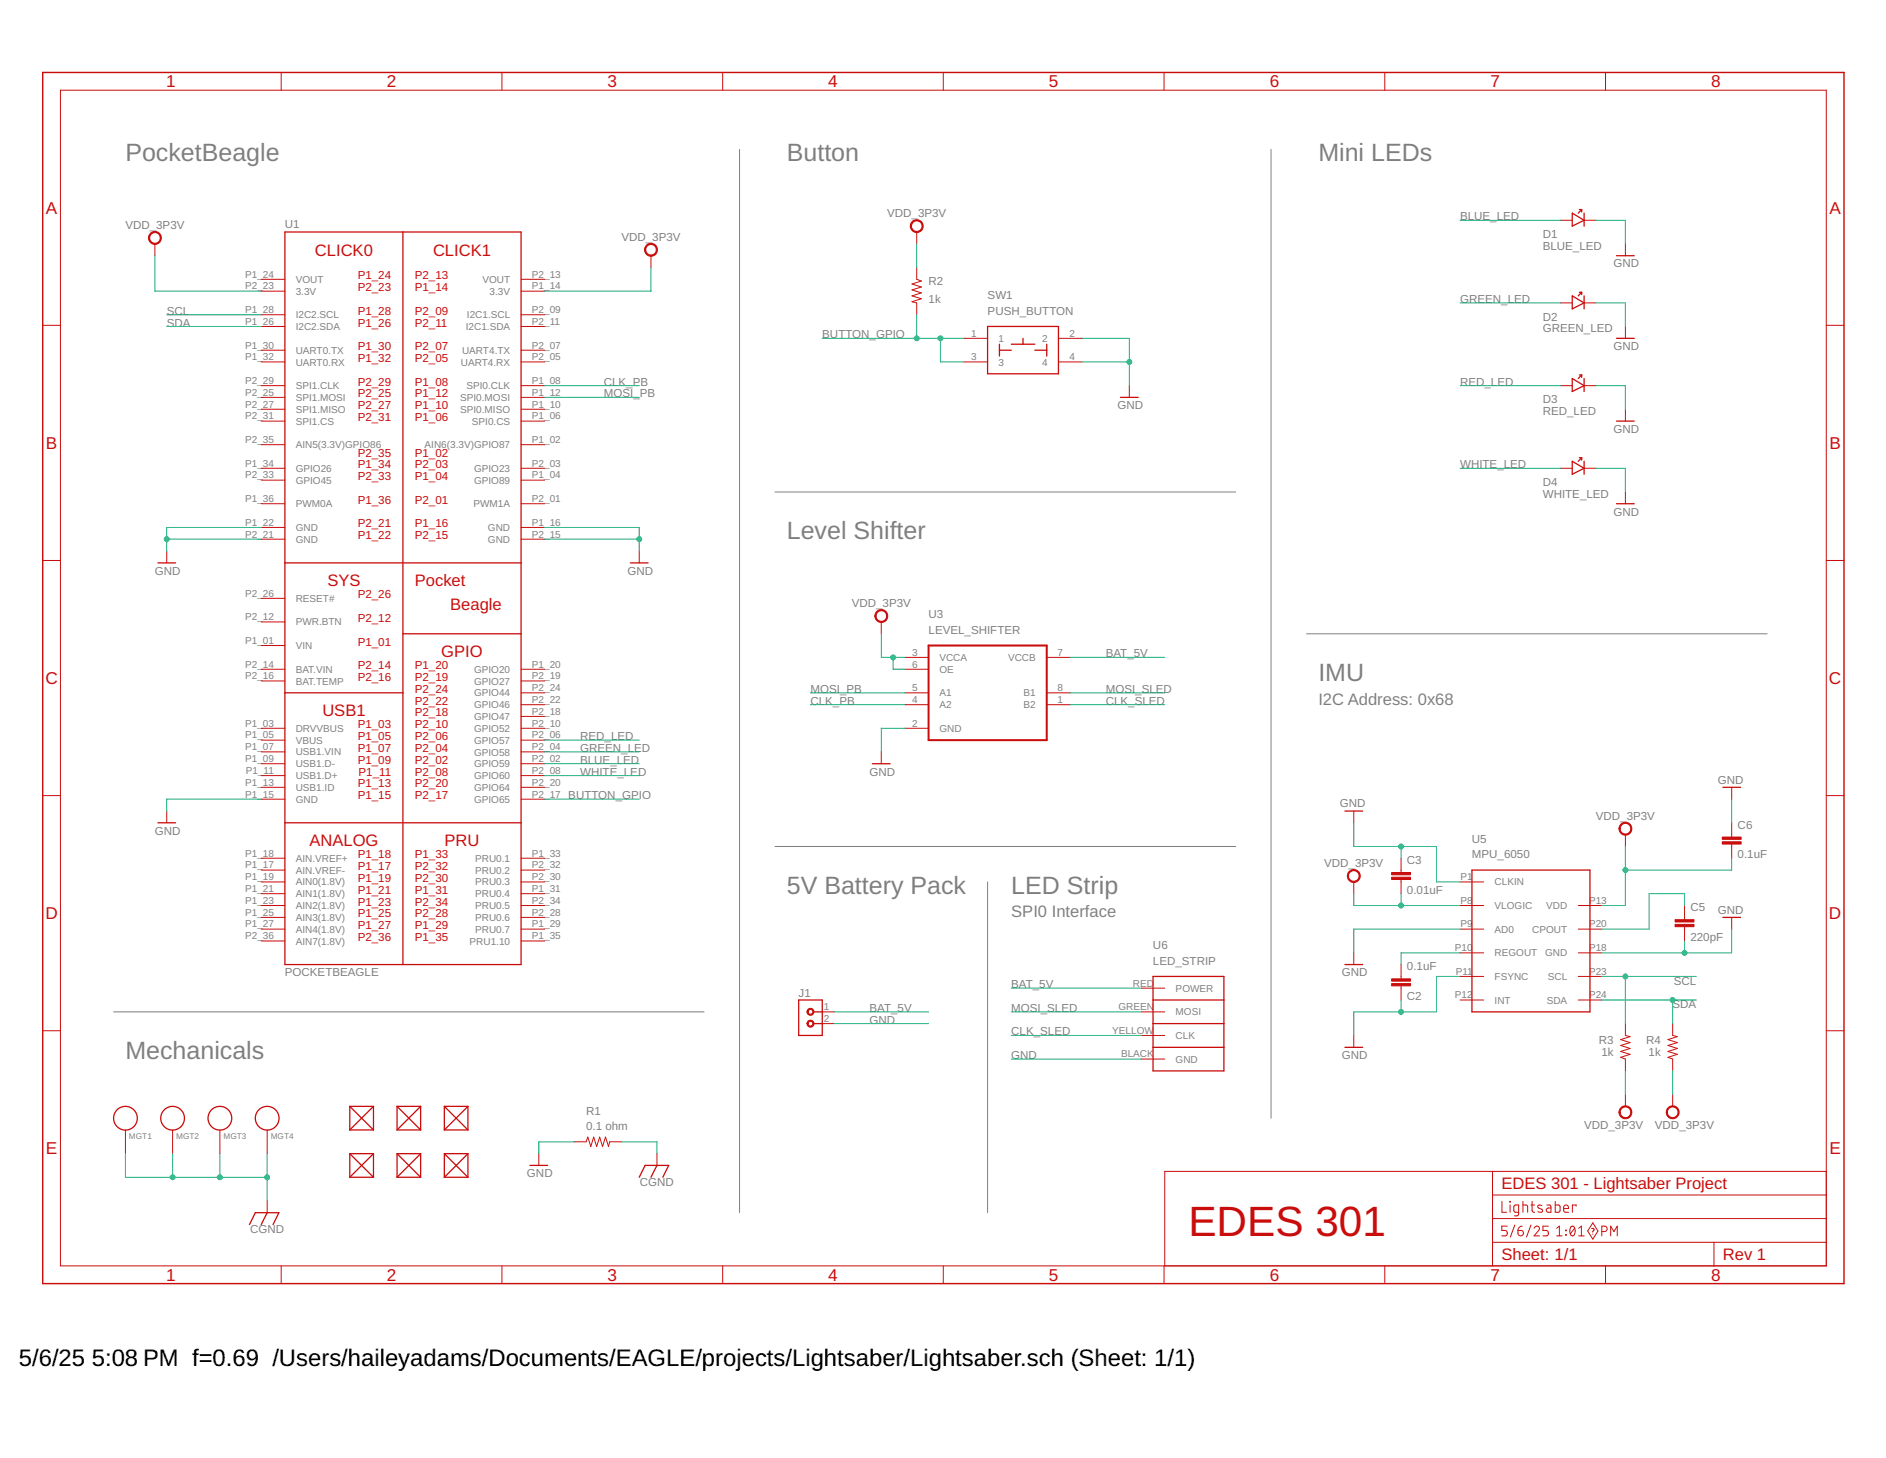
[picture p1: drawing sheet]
<svg xmlns="http://www.w3.org/2000/svg" width="279mm" height="216mm" viewBox="0 0 279 216" stroke-linecap="round" stroke-linejoin="round" font-family="sans-serif">
<path d="M109.6 22.1v157.5M188.3 22.1v143.5M114.8 72.9h68.2M193.5 93.9h68.3M114.8 125.3h68.2M146.3 130.6v49M16.8 149.8h87.5" fill="none" stroke="#808080" stroke-width=".15"/>
<g fill="none" stroke="#c90d0c" stroke-width=".15">
<path d="M9 13.4h261.6v174.1h-261.6zM41.7 10.7v2.7M74.4 10.7v2.7M107.1 10.7v2.7M139.7 10.7v2.7M172.4 10.7v2.7M205.1 10.7v2.7M237.8 10.7v2.7M22.9 36.1v1.8M96.4 37.9v1.7M135.8 39.6v1.8l.7 .2-1.4 .5 1.4 .4-1.4 .4 1.4 .5-1.4 .4 1.4 .4-1.4 .5 .7 .2v1.7M135.8 34.4v1.7"/>
<path d="M231.2 32.6h1.7M234.7 32.6h1.7M240.8 36.1v1.8M6.3 48.2h2.7M38.7 57.1h3.5M38.7 58.8h3.5M38.7 43.1h3.5M38.7 41.4h3.5M38.7 48.3h3.5M38.7 46.6h3.5M38.7 51.9h3.5M38.7 53.6h3.5"/>
<path d="M77.2 57.1h3.5M77.2 58.8h3.5M77.2 43.1h3.5M77.2 41.4h3.5M77.2 48.3h3.5M77.2 46.6h3.5M77.2 51.9h3.5M77.2 53.6h3.5M142.8 53.6h3.5M142.8 50.1h3.5M156.8 53.6h3.5M156.8 50.1h3.5"/>
<path d="M167.3 57.1v1.7M231.2 57.1h1.7M231.2 44.9h1.7M234.7 57.1h1.7M234.7 44.9h1.7M240.8 48.3v1.8M270.6 48.2h2.6M38.7 65.8h3.5M38.7 71.1h3.5M38.7 62.4h3.5M38.7 60.6h3.5M38.7 78.1h3.5"/>
<path d="M38.7 69.3h3.5M38.7 74.6h3.5M38.7 79.8h3.5M77.2 65.8h3.5M77.2 71.1h3.5M77.2 62.4h3.5M77.2 60.6h3.5M77.2 78.1h3.5M77.2 69.3h3.5M77.2 74.6h3.5M77.2 79.8h3.5M231.2 69.3h1.7"/>
<path d="M234.7 69.3h1.7M240.8 60.6v1.8M240.8 72.9v1.7M6.3 83h2.7M24.7 81.6v1.8M38.7 95.6h3.5M38.7 99.1h3.5M38.7 92.1h3.5M38.7 88.6h3.5M77.2 99.1h3.5M94.7 81.6v1.8M130.6 92.1v1.8"/>
<path d="M134.1 99.1h3.5M134.1 97.3h3.5M155.1 97.3h3.5M270.6 83h2.6M6.3 117.8h2.7M38.7 107.8h3.5M38.7 109.6h3.5M38.7 111.3h3.5M38.7 113.1h3.5M38.7 114.9h3.5M38.7 116.6h3.5M38.7 118.3h3.5"/>
<path d="M38.7 100.8h3.5M77.2 107.8h3.5M77.2 109.6h3.5M77.2 111.3h3.5M77.2 113.1h3.5M77.2 114.9h3.5M77.2 116.6h3.5M77.2 118.3h3.5M77.2 100.8h3.5M77.2 106.1h3.5M77.2 104.4h3.5M77.2 102.6h3.5"/>
<path d="M130.6 111.3v1.8M134.1 107.8h3.5M134.1 104.4h3.5M134.1 102.6h3.5M155.1 104.4h3.5M155.1 102.6h3.5M256.5 116.6v1.7M270.6 117.8h2.6M24.7 120.1v1.7M38.7 128.8h3.5M38.7 130.6h3.5M38.7 132.3h3.5"/>
<path d="M38.7 134.1h3.5M38.7 135.8h3.5M38.7 137.6h3.5M38.7 127.1h3.5M38.7 139.3h3.5M77.2 128.8h3.5M77.2 130.6h3.5M77.2 132.3h3.5M77.2 134.1h3.5M77.2 135.8h3.5M77.2 137.6h3.5M77.2 127.1h3.5"/>
<path d="M77.2 139.3h3.5M200.6 120.1v1.7M200.6 130.6v1.7M207.6 127.1v2.1M207.6 130.2v2.1M216.3 130.6h3.5M216.3 134.1h3.5M216.3 137.6h3.5M233.8 134.1h3.5M233.8 137.6h3.5M240.8 123.6v1.7M249.6 134.1v2.1"/>
<path d="M249.6 137.2v2.1M256.5 121.8v2.1M256.5 125v2.1M256.5 135.8v1.8M6.3 152.6h2.7M121.8 149.8h1.8M121.8 151.6h1.8M169.1 146.3h3.5M169.1 149.8h3.5M169.1 153.3h3.5M169.1 156.8h3.5M200.6 141.1v1.7"/>
<path d="M200.6 153.3v1.8M207.6 142.8v2.1M207.6 146v2.1M216.3 141.1h3.5M216.3 144.6h3.5M216.3 148.1h3.5M233.8 141.1h3.5M233.8 144.6h3.5M233.8 148.1h3.5M240.8 151.6v1.7l.7 .2-1.4 .4 1.4 .5-1.4 .4 1.4 .5-1.4 .4 1.4 .4-1.4 .5 .7 .2v1.8M247.8 151.6v1.7l.7 .2-1.4 .4 1.4 .5-1.4 .4 1.4 .5-1.4 .4 1.4 .4-1.4 .5 .7 .2v1.8M270.6 152.6h2.6"/>
<path d="M18.6 167.3v3.5M25.6 167.3v3.5M32.6 167.3v3.5M39.6 167.3v3.5M39.6 177.8v1.8M79.8 170.8v1.8M85.1 169.1h1.7l.3-.7 .4 1.4 .4-1.4 .5 1.4 .4-1.4 .5 1.4 .4-1.4 .4 1.4 .2-.7h1.8M97.3 170.8v1.8M221.1 173.5v14M221.1 177h49.5M222.5 177.9v1.6h.7M223.7 177.9l.1 .1z"/>
<path d="M223.7 178.4v1.1M225 179.5h-.6l-.1-.2v-.6l.1-.2 .6-.1v1.4l-.2 .2h-.5M225.6 178.4l.7 .1v1M225.6 177.9v1.6M226.8 178.4h.5M227 177.9v1.4l.3 .2M228.4 178.5a.38 .38 0 0 0-.6 .2l.1 .2 .5 .2a.23 .23 0 0 1 .1 .2 .23 .23 0 0 1-.2 .2l-.5-.1M229.2 178.4l.4 .1 .2 .2v.8h-.6a.31 .31 0 0 1-.1-.4 .31 .31 0 0 1 .3-.2h.4M230.4 177.9v1.6h.5l.2-.3v-.6l-.2-.1-.5-.1M231.6 179h.8a.38 .38 0 0 0-.3-.6 .38 .38 0 0 0-.5 .4l.1 .6 .7 .1M233.5 178.6v-.2h-.6v1.1M240.8 162.1v1.7"/>
<path d="M247.8 162.1v1.7M270.6 173.5h-98v14M41.7 187.5v2.6M74.4 187.5v2.6M107.1 187.5v2.6M139.7 187.5v2.6M172.4 187.5v2.6M205.1 187.5v2.6M221.1 184h49.5M221.1 180.4h49.5M223.3 181.6h-.8v.6h.5a.41 .41 0 0 1 .3 .4 .41 .41 0 0 1-.3 .4h-.5M224.4 181.4l-.6 1.8"/>
<path d="M224.9 182.2h.5a.41 .41 0 0 1 .3 .5 .41 .41 0 0 1-.4 .3 .41 .41 0 0 1-.4-.4zM225.5 181.6a.63 .63 0 0 0-.6 .6M226.8 181.4l-.7 1.8M227.3 181.9a.39 .39 0 0 1 .5-.3 .39 .39 0 0 1 .1 .6l-.6 .8h.8M229.4 181.6h-.8v.6h.5a.41 .41 0 0 1 .3 .4 .41 .41 0 0 1-.3 .4h-.5M230.6 183h.8M230.6 181.9l.4-.3v1.4M231.9 182.2h.1zM231.9 182.8l.1 .1zM232.7 181.7l.3-.1a.84 .84 0 0 1 0 1.4l-.3-.2a1.22 1.22 0 0 1 0-1.1zM233.3 181.9l-.7 .8M233.9 183h.8"/>
<path d="M233.9 181.9l.4-.3v1.4M235.8 181.9h.2a.26 .26 0 0 1 .2 .2 .26 .26 0 0 1-.2 .3v.1M236 182.7v.1M236 181.1l.7 1.2-.7 1.2-.8-1.2zM237.3 182.4h.4a.4 .4 0 0 0 .4-.4 .4 .4 0 0 0-.4-.4h-.4v1.4M237.8 187.5v2.6M238.6 183v-1.4l.5 .8 .5-.8v1.4M253.9 184v3.5"/>
</g>
<path d="M6.3 10.7h266.9v179.4h-266.9z" fill="none" stroke="#c90d0c" stroke-width=".21"/>
<g fill="none" stroke="#c90d0c" stroke-width=".19">
<path d="M42.2 34.4h35v108.4h-35zM59.7 34.4v108.4M232.9 31.6l1.8 1-1.8 .9zM234 31h.3M234.3 31l-.5 .6M234.3 31v.4M234.7 31.6v1.9M239.5 37.9h2.6M146.3 48.3h10.5v7.1h-10.5zM148.1 51.9h1.7M148.1 51v1.7M149.8 51h3.5"/>
<path d="M151.6 50.1v.9M153.3 51.9h1.8M155.1 51v1.7M166 58.8h2.6M232.9 43.8l1.8 1.1-1.8 .8zM232.9 56l1.8 1.1-1.8 .9zM234 43.3h.3M234 55.5h.3M234.3 43.3v.3M234.3 55.5v.4M234.3 43.3l-.5 .5M234.3 55.5l-.5 .5"/>
<path d="M234.7 43.8v1.9M234.7 56v2M239.5 50.1h2.6M232.9 68.3l1.8 1-1.8 .9zM234 67.8h.3M234.3 67.8v.3M234.3 67.8l-.5 .5M234.7 68.3v1.9M239.5 62.4h2.6M239.5 74.6h2.6M23.4 83.4h2.6M42.2 83.4h35"/>
<path d="M59.7 93.9h17.5M93.4 83.4h2.6M42.2 102.6h17.5M129.2 113.1h2.7M255.2 116.6h2.7M23.4 121.8h2.6M42.2 121.8h35M199.2 120.1h2.7M218.1 128.8h17.4v21h-17.4zM255.2 135.8h2.7M118.3 148.1h3.5v5.2h-3.5zM120.5 149.8h1.3"/>
<path d="M120.5 151.6h1.3M170.8 144.6h10.5v14h-10.5zM170.8 148.1h10.5M170.8 151.6h10.5M170.8 155.1h10.5M199.2 142.8h2.7M199.2 155.1h2.7M39.6 179.6l-.9 1.7M51.8 163.8l3.5 3.5M51.8 163.8h3.5M51.8 167.3h3.5M51.8 163.8v3.5"/>
<path d="M51.8 170.8v3.5M51.8 170.8h3.5M51.8 174.3h3.5M51.8 170.8l3.5 3.5M55.3 163.8l-3.5 3.5M55.3 163.8v3.5M55.3 170.8v3.5M55.3 170.8l-3.5 3.5M58.8 163.8h3.5M58.8 167.3h3.5M58.8 163.8l3.5 3.5M58.8 163.8v3.5"/>
<path d="M58.8 170.8v3.5M58.8 170.8h3.5M58.8 174.3h3.5M58.8 170.8l3.5 3.5M62.3 163.8l-3.5 3.5M62.3 163.8v3.5M62.3 170.8v3.5M62.3 170.8l-3.5 3.5M65.8 163.8h3.5M65.8 167.3h3.5M65.8 170.8l3.5 3.5M65.8 163.8l3.5 3.5"/>
<path d="M65.8 163.8v3.5M65.8 170.8v3.5M65.8 170.8h3.5M65.8 174.3h3.5M69.3 163.8l-3.5 3.5M69.3 163.8v3.5M69.3 170.8v3.5M69.3 170.8l-3.5 3.5M78.5 172.6h2.6M94.7 174.3l.9-1.7h3.5l-.9 1.7M97.3 172.6l-.9 1.7M37 181.3l.8-1.7h3.5l-.9 1.7"/>
<circle cx="18.6" cy="165.6" r="1.76"/>
<circle cx="25.6" cy="165.6" r="1.76"/>
<circle cx="32.6" cy="165.6" r="1.76"/>
<circle cx="39.6" cy="165.6" r="1.76"/>
</g>
<path d="M137.6 95.6h17.5v14h-17.5z" fill="none" stroke="#c90d0c" stroke-width=".3"/>
<g fill="#c90d0c" stroke="#c90d0c" stroke-width=".15">
<path d="M206.2 129.2h2.8v.3h-2.8z"/>
<path d="M206.2 129.9h2.8v.3h-2.8z"/>
<path d="M206.2 144.9h2.8v.4h-2.8z"/>
<path d="M206.2 145.6h2.8v.4h-2.8z"/>
<path d="M248.2 136.2h2.8v.3h-2.8z"/>
<path d="M248.2 136.9h2.8v.3h-2.8z"/>
<path d="M255.1 124h2.8v.3h-2.8z"/>
<path d="M255.1 124.7h2.8v.3h-2.8z"/>
</g>
<g fill="#c90d0c" stroke="#c90d0c" stroke-width=".15">
<path d="M135.2 32.7a.96 .96 0 0 1 1.5 .4 .96 .96 0 0 1-.7 1.3 .96 .96 0 0 1-1.1-.9h.1a.79 .79 0 0 1 1.1-.8 .79 .79 0 0 1 .2 1.3 .79 .79 0 0 1-1.2-.3l-.1-.2h-.1v-.3z" fill-rule="evenodd"/>
<path d="M130 90.5a.96 .96 0 0 1 1.4 .3 .96 .96 0 0 1-.6 1.3 .96 .96 0 0 1-1.2-.9h.2a.79 .79 0 0 1 1.1-.7 .79 .79 0 0 1 .2 1.3 .79 .79 0 0 1-1.3-.3v-.3h-.2v-.3z" fill-rule="evenodd"/>
<path d="M95.8 36.2a.96 .96 0 0 1 1.5 .4 .96 .96 0 0 1-.7 1.3 .96 .96 0 0 1-1.1-.9h.2a.79 .79 0 0 1 1-.8 .79 .79 0 0 1 .3 1.3 .79 .79 0 0 1-1.3-.3v-.2h-.2v-.3z" fill-rule="evenodd"/>
<path d="M22.4 34.5a.96 .96 0 0 1 1.4 .3 .96 .96 0 0 1-.6 1.4 .96 .96 0 0 1-1.2-1h.2a.79 .79 0 0 1 1.1-.7 .79 .79 0 0 1 .2 1.3 .79 .79 0 0 1-1.3-.3v-.3h-.2v-.3z" fill-rule="evenodd"/>
<path d="M199.7 129.2a.96 .96 0 0 1 1.6-.1 .96 .96 0 0 1-.4 1.5 .96 .96 0 0 1-1.3-.9h.2a.79 .79 0 0 1 1.1-.6 .79 .79 0 0 1 .1 1.3 .79 .79 0 0 1-1.2-.5v-.2h-.2z" fill-rule="evenodd"/>
<path d="M240.2 122a.96 .96 0 0 1 1.5 .3 .96 .96 0 0 1-.7 1.3 .96 .96 0 0 1-1.2-.9h.2a.79 .79 0 0 1 1.1-.7 .79 .79 0 0 1 .2 1.3 .79 .79 0 0 1-1.2-.3l-.1-.3h-.2l.1-.3z" fill-rule="evenodd"/>
<path d="M119.7 149.4a.53 .53 0 0 1 .8 .2 .53 .53 0 0 1-.3 .7 .53 .53 0 0 1-.7-.5h.2a.36 .36 0 0 1 .5-.3 .36 .36 0 0 1 .1 .6 .36 .36 0 0 1-.6-.1v-.2h-.2z" fill-rule="evenodd"/>
<path d="M119.7 151.2a.53 .53 0 0 1 .8 .1 .53 .53 0 0 1-.3 .8 .53 .53 0 0 1-.7-.5h.2a.36 .36 0 0 1 .5-.3 .36 .36 0 0 1 .1 .6 .36 .36 0 0 1-.6-.2v-.1h-.2z" fill-rule="evenodd"/>
<path d="M240.2 164a.96 .96 0 0 1 1.5 .3 .96 .96 0 0 1-.7 1.3 .96 .96 0 0 1-1.2-.9h.2a.79 .79 0 0 1 1.1-.7 .79 .79 0 0 1 .2 1.2 .79 .79 0 0 1-1.2-.3l-.1-.2h-.2l.1-.3z" fill-rule="evenodd"/>
<path d="M247 164.2a.96 .96 0 0 1 1.6-.1 .96 .96 0 0 1-.5 1.5 .96 .96 0 0 1-1.3-.9h.2a.79 .79 0 0 1 1.2-.7 .79 .79 0 0 1 .1 1.4 .79 .79 0 0 1-1.3-.5v-.2h-.2z" fill-rule="evenodd"/>
</g>
<g fill="none" stroke="#0dab76" stroke-width=".15">
<path d="M22.9 37.9v5.2h15.8M96.4 39.6v3.5h-15.7M135.8 36.1v3.5M216.3 32.6h14.9M236.4 32.6h4.4v3.5M24.7 48.3h14M24.7 46.6h14M80.7 57.1h14M80.7 58.8h14M121.8 50.1h21M135.8 46.6v3.5M139.3 50.1v3.5h3.5"/>
<path d="M160.3 50.1h7v7M160.3 53.6h7M216.3 44.9h14.9M216.3 57.1h14.9M236.4 44.9h4.4v3.4M236.4 57.1h4.4v3.5M24.7 79.8h14M38.7 78.1h-14v3.5M80.7 79.8h14M80.7 78.1h14v3.5M216.3 69.3h14.9M236.4 69.3h4.4v3.6"/>
<path d="M130.6 93.9v3.4h3.5M132.3 97.3v1.8h1.8M158.6 97.3h14M38.7 118.3h-14v1.8M80.7 118.3h14M80.7 114.9h14M80.7 109.6h14M80.7 111.3h14M80.7 113.1h14M120.1 102.6h14M120.1 104.4h14M134.1 107.8h-3.5v3.5"/>
<path d="M158.6 102.6h14M158.6 104.4h14M256.5 118.3v3.5M200.6 121.8v3.5h12.2v5.3h3.5M200.6 132.3v1.8h15.7M207.6 125.3v1.8M207.6 132.3v1.8M216.3 137.6h-15.7v3.5M240.8 125.3v8.8h-3.5M249.6 134.1v-1.8h-5.3v5.3h-7M249.6 139.3v1.8M256.5 137.6v3.5h-19.2"/>
<path d="M256.5 127.1v1.7h-15.7M123.6 149.8h14M123.6 151.6h14M149.8 149.8h19.3M149.8 156.8h19.3M149.8 153.3h19.3M149.8 146.3h19.3M207.6 148.1v1.7M216.3 144.6h-3.5v5.2h-12.2v3.5M216.3 141.1h-8.7v1.7M237.3 144.6h14M237.3 148.1h14"/>
<path d="M240.8 144.6v7M240.8 158.6v3.5M247.8 148.1v3.5M247.8 158.6v3.5M18.6 170.8v3.5h21M25.6 170.8v3.5M32.6 170.8v3.5M39.6 170.8v7M85.1 169.1h-5.3v1.7M92.1 169.1h5.2v1.7"/>
</g>
<g fill="#0dab76" stroke="#0dab76" stroke-width=".15">
<circle cx="207.6" cy="125.3" r=".36"/>
<circle cx="207.6" cy="149.8" r=".36"/>
<circle cx="249.6" cy="141.1" r=".36"/>
<circle cx="167.3" cy="53.6" r=".36"/>
<circle cx="94.7" cy="79.8" r=".36"/>
<circle cx="24.7" cy="79.8" r=".36"/>
<circle cx="132.3" cy="97.3" r=".36"/>
<circle cx="207.6" cy="134.1" r=".36"/>
<circle cx="240.8" cy="128.8" r=".36"/>
<circle cx="139.3" cy="50.1" r=".36"/>
<circle cx="135.8" cy="50.1" r=".36"/>
<circle cx="247.8" cy="148.1" r=".36"/>
<circle cx="240.8" cy="144.6" r=".36"/>
<circle cx="39.6" cy="174.3" r=".36"/>
<circle cx="32.6" cy="174.3" r=".36"/>
<circle cx="25.6" cy="174.3" r=".36"/>
</g>
<text font-size="6.3" fill="#c90d0c" x="176.1" y="183.1">EDES 301</text>
<g font-size="3.7" fill="#808080">
<text x="18.6" y="23.9">PocketBeagle</text>
<text x="116.6" y="23.9">Button</text>
<text x="195.3" y="23.9">Mini LEDs</text>
<text x="116.6" y="79.8">Level Shifter</text>
<text x="195.3" y="100.8">IMU</text>
<text x="116.6" y="132.3">5V Battery Pack</text>
<text x="149.8" y="132.3">LED Strip</text>
<text x="18.6" y="156.8">Mechanicals</text>
</g>
<g font-size="3.5">
<text x="2.8" y="202.2">5/6/25</text>
<text x="13.6" y="202.2">5:08 PM f=0.69 /Users/haileyadams/Documents/EAGLE/projects/Lightsaber/Lightsaber.sch (Sheet: 1/1)</text>
</g>
<g font-size="2.5" fill="#c90d0c">
<text x="24.6" y="12.9">1</text>
<text x="57.3" y="12.9">2</text>
<text x="90" y="12.9">3</text>
<text x="122.7" y="12.9">4</text>
<text x="155.4" y="12.9">5</text>
<text x="188.1" y="12.9">6</text>
<text x="220.8" y="12.9">7</text>
<text x="253.5" y="12.9">8</text>
<text x="6.8" y="31.7">A</text>
<text x="271" y="31.7">A</text>
<text x="46.7" y="37.9">CLICK0</text>
<text x="64.1" y="37.9">CLICK1</text>
<text x="6.8" y="66.5">B</text>
<text x="271" y="66.5">B</text>
<text x="48.5" y="86.8">SYS</text>
<text x="61.4" y="86.8">Pocket</text>
<text x="66.7" y="90.3">Beagle</text>
<text x="6.7" y="101.3">C</text>
<text x="65.4" y="97.3">GPIO</text>
<text x="270.9" y="101.3">C</text>
<text x="47.8" y="106.1">USB1</text>
<text x="45.8" y="125.3">ANALOG</text>
<text x="65.9" y="125.3">PRU</text>
<text x="6.7" y="136.1">D</text>
<text x="270.9" y="136.1">D</text>
<text x="6.8" y="170.9">E</text>
<text x="271" y="170.9">E</text>
<text x="222.4" y="176.1">EDES 301 - Lightsaber Project</text>
<text x="24.6" y="189.7">1</text>
<text x="57.3" y="189.7">2</text>
<text x="90" y="189.7">3</text>
<text x="122.7" y="189.7">4</text>
<text x="155.4" y="189.7">5</text>
<text x="188.1" y="189.7">6</text>
<text x="220.8" y="189.7">7</text>
<text x="222.4" y="186.6">Sheet: 1/1</text>
<text x="253.5" y="189.7">8</text>
<text x="255.2" y="186.6">Rev 1</text>
</g>
<g font-size="2.5" fill="#808080">
<text x="195.3" y="104.3">I2C Address: 0x68</text>
<text x="149.8" y="135.8">SPI0 Interface</text>
</g>
<g font-size="1.7" fill="#808080">
<text x="18.6" y="33.9">VDD_3P3V</text>
<text x="42.2" y="33.8">U1</text>
<text x="92.1" y="35.7">VDD_3P3V</text>
<text x="131.4" y="32.2">VDD_3P3V</text>
<text x="216.3" y="32.6">BLUE_LED</text>
<text x="228.6" y="35.2">D1</text>
<text x="228.6" y="37">BLUE_LED</text>
<text x="239" y="39.6">GND</text>
<text x="24.7" y="46.6">SCL</text>
<text x="137.6" y="44.9">1k</text>
<text x="137.6" y="42.2">R2</text>
<text x="146.3" y="44.3">SW1</text>
<text x="146.3" y="46.6">PUSH_BUTTON</text>
<text x="216.3" y="44.9">GREEN_LED</text>
<text x="228.6" y="47.5">D2</text>
<text x="24.7" y="48.4">SDA</text>
<text x="121.8" y="50.1">BUTTON_GPIO</text>
<text x="228.6" y="49.2">GREEN_LED</text>
<text x="239" y="51.9">GND</text>
<text x="89.4" y="58.9">MOSI_PB</text>
<text x="89.4" y="57.1">CLK_PB</text>
<text x="216.3" y="57.1">RED_LED</text>
<text x="228.6" y="59.7">D3</text>
<text x="165.6" y="60.6">GND</text>
<text x="228.6" y="61.5">RED_LED</text>
<text x="239" y="64.1">GND</text>
<text x="216.3" y="69.4">WHITE_LED</text>
<text x="228.6" y="72">D4</text>
<text x="228.6" y="73.7">WHITE_LED</text>
<text x="239" y="76.3">GND</text>
<text x="23" y="85.1">GND</text>
<text x="92.9" y="85.1">GND</text>
<text x="126.2" y="89.9">VDD_3P3V</text>
<text x="137.6" y="93.8">LEVEL_SHIFTER</text>
<text x="137.6" y="91.6">U3</text>
<text x="163.8" y="97.3">BAT_5V</text>
<text x="120.1" y="102.6">MOSI_PB</text>
<text x="120.1" y="104.3">CLK_PB</text>
<text x="163.8" y="102.6">MOSI_SLED</text>
<text x="163.8" y="104.3">CLK_SLED</text>
<text x="85.9" y="109.6">RED_LED</text>
<text x="85.9" y="111.3">GREEN_LED</text>
<text x="85.9" y="113.1">BLUE_LED</text>
<text x="84.2" y="118.3">BUTTON_GPIO</text>
<text x="85.9" y="114.8">WHITE_LED</text>
<text x="128.8" y="114.8">GND</text>
<text x="198.5" y="119.6">GND</text>
<text x="254.5" y="116.1">GND</text>
<text x="23" y="123.6">GND</text>
<text x="218.1" y="124.8">U5</text>
<text x="236.4" y="121.4">VDD_3P3V</text>
<text x="257.4" y="122.7">C6</text>
<text x="196.2" y="128.4">VDD_3P3V</text>
<text x="208.4" y="128">C3</text>
<text x="218.1" y="127.1">MPU_6050</text>
<text x="257.4" y="127.1">0.1uF</text>
<text x="208.4" y="132.3">0.01uF</text>
<text x="250.4" y="135">C5</text>
<text x="254.5" y="135.3">GND</text>
<text x="170.8" y="140.6">U6</text>
<text x="170.8" y="142.8">LED_STRIP</text>
<text x="208.4" y="143.7">0.1uF</text>
<text x="250.4" y="139.3">220pF</text>
<text x="42.2" y="144.6">POCKETBEAGLE</text>
<text x="118.3" y="147.6">J1</text>
<text x="128.8" y="149.8">BAT_5V</text>
<text x="149.8" y="149.8">MOSI_SLED</text>
<text x="149.8" y="146.3">BAT_5V</text>
<text x="198.8" y="144.6">GND</text>
<text x="208.4" y="148.1">C2</text>
<text x="247.8" y="149.3">SDA</text>
<text x="248" y="145.8">SCL</text>
<text x="128.8" y="151.6">GND</text>
<text x="149.8" y="153.3">CLK_SLED</text>
<text x="236.8" y="154.6">R3</text>
<text x="243.8" y="154.6">R4</text>
<text x="149.8" y="156.8">GND</text>
<text x="198.8" y="156.8">GND</text>
<text x="237.2" y="156.3">1k</text>
<text x="244.2" y="156.3">1k</text>
<text x="86.8" y="167.3">0.1 ohm</text>
<text x="86.8" y="165.1">R1</text>
<text x="234.7" y="167.2">VDD_3P3V</text>
<text x="245.2" y="167.2">VDD_3P3V</text>
<text x="78.1" y="174.3">GND</text>
<text x="94.8" y="175.6">CGND</text>
<text x="37.1" y="182.6">CGND</text>
</g>
<g font-size="1.7" fill="#c90d0c">
<text x="53" y="41.4">P1_24</text>
<text x="61.4" y="41.4">P2_13</text>
<text x="53" y="46.6">P1_28</text>
<text x="53" y="43.1">P2_23</text>
<text x="61.4" y="43.1">P1_14</text>
<text x="61.4" y="46.6">P2_09</text>
<text x="53" y="48.4">P1_26</text>
<text x="53" y="53.6">P1_32</text>
<text x="53" y="51.9">P1_30</text>
<text x="61.4" y="51.9">P2_07</text>
<text x="61.4" y="48.4">P2_11</text>
<text x="61.4" y="53.6">P2_05</text>
<text x="53" y="58.9">P2_25</text>
<text x="53" y="57.1">P2_29</text>
<text x="61.4" y="57.1">P1_08</text>
<text x="61.4" y="58.9">P1_12</text>
<text x="53" y="60.6">P2_27</text>
<text x="53" y="62.4">P2_31</text>
<text x="61.4" y="62.4">P1_06</text>
<text x="61.4" y="60.6">P1_10</text>
<text x="53" y="69.4">P1_34</text>
<text x="53" y="71.1">P2_33</text>
<text x="53" y="67.6">P2_35</text>
<text x="61.4" y="67.6">P1_02</text>
<text x="61.4" y="71.1">P1_04</text>
<text x="61.4" y="69.4">P2_03</text>
<text x="53" y="74.6">P1_36</text>
<text x="61.4" y="74.6">P2_01</text>
<text x="53" y="79.8">P1_22</text>
<text x="53" y="78.1">P2_21</text>
<text x="61.4" y="78.1">P1_16</text>
<text x="61.4" y="79.8">P2_15</text>
<text x="53" y="88.6">P2_26</text>
<text x="53" y="95.6">P1_01</text>
<text x="53" y="92.1">P2_12</text>
<text x="53" y="99.1">P2_14</text>
<text x="53" y="100.8">P2_16</text>
<text x="61.4" y="99.1">P1_20</text>
<text x="61.4" y="100.8">P2_19</text>
<text x="53" y="107.8">P1_03</text>
<text x="61.4" y="107.8">P2_10</text>
<text x="61.4" y="106.1">P2_18</text>
<text x="61.4" y="104.3">P2_22</text>
<text x="61.4" y="102.6">P2_24</text>
<text x="53" y="109.6">P1_05</text>
<text x="53" y="111.3">P1_07</text>
<text x="53" y="113.1">P1_09</text>
<text x="61.4" y="113.1">P2_02</text>
<text x="61.4" y="109.6">P2_06</text>
<text x="61.4" y="111.3">P2_04</text>
<text x="53" y="116.6">P1_13</text>
<text x="53" y="118.3">P1_15</text>
<text x="53.1" y="114.8">P1_11</text>
<text x="61.4" y="114.8">P2_08</text>
<text x="61.4" y="118.3">P2_17</text>
<text x="61.4" y="116.6">P2_20</text>
<text x="53" y="128.8">P1_17</text>
<text x="53" y="127.1">P1_18</text>
<text x="53" y="130.6">P1_19</text>
<text x="61.4" y="127.1">P1_33</text>
<text x="61.4" y="130.6">P2_30</text>
<text x="61.4" y="128.8">P2_32</text>
<text x="53" y="132.3">P1_21</text>
<text x="53" y="134.1">P1_23</text>
<text x="53" y="135.8">P1_25</text>
<text x="53" y="137.6">P1_27</text>
<text x="61.4" y="137.6">P1_29</text>
<text x="61.4" y="132.3">P1_31</text>
<text x="61.4" y="135.8">P2_28</text>
<text x="61.4" y="134.1">P2_34</text>
<text x="53" y="139.3">P2_36</text>
<text x="61.4" y="139.3">P1_35</text>
</g>
<g font-size="1.5" fill="#808080">
<text x="36.3" y="41.1">P1_24</text>
<text x="43.8" y="41.9">VOUT</text>
<text x="71.5" y="41.9">VOUT</text>
<text x="78.8" y="41.1">P2_13</text>
<text x="36.3" y="46.4">P1_28</text>
<text x="36.3" y="42.9">P2_23</text>
<text x="43.8" y="47.1">I2C2.SCL</text>
<text x="43.8" y="43.6">3.3V</text>
<text x="69.2" y="47.1">I2C1.SCL</text>
<text x="72.5" y="43.6">3.3V</text>
<text x="78.8" y="42.9">P1_14</text>
<text x="78.8" y="46.4">P2_09</text>
<text x="36.3" y="48.1">P1_26</text>
<text x="36.3" y="51.6">P1_30</text>
<text x="36.3" y="53.4">P1_32</text>
<text x="43.8" y="48.9">I2C2.SDA</text>
<text x="43.8" y="52.4">UART0.TX</text>
<text x="68.5" y="52.4">UART4.TX</text>
<text x="69" y="48.9">I2C1.SDA</text>
<text x="78.8" y="53.4">P2_05</text>
<text x="78.8" y="51.6">P2_07</text>
<text x="78.8" y="48.1">P2_11</text>
<text x="143.9" y="49.9">1</text>
<text x="143.9" y="53.4">3</text>
<text x="147.9" y="50.6">1</text>
<text x="154.4" y="50.6">2</text>
<text x="158.4" y="49.9">2</text>
<text x="158.4" y="53.4">4</text>
<text x="36.3" y="58.6">P2_25</text>
<text x="36.3" y="56.9">P2_29</text>
<text x="43.8" y="54.1">UART0.RX</text>
<text x="43.8" y="59.4">SPI1.MOSI</text>
<text x="43.8" y="57.6">SPI1.CLK</text>
<text x="68.2" y="59.4">SPI0.MOSI</text>
<text x="68.3" y="54.1">UART4.RX</text>
<text x="69.1" y="57.6">SPI0.CLK</text>
<text x="78.8" y="56.9">P1_08</text>
<text x="78.8" y="58.6">P1_12</text>
<text x="147.9" y="54.1">3</text>
<text x="154.4" y="54.1">4</text>
<text x="36.3" y="60.4">P2_27</text>
<text x="36.3" y="62.1">P2_31</text>
<text x="36.3" y="65.6">P2_35</text>
<text x="43.8" y="61.1">SPI1.MISO</text>
<text x="43.8" y="62.9">SPI1.CS</text>
<text x="68.2" y="61.1">SPI0.MISO</text>
<text x="69.9" y="62.9">SPI0.CS</text>
<text x="78.8" y="65.6">P1_02</text>
<text x="78.8" y="62.1">P1_06</text>
<text x="78.8" y="60.4">P1_10</text>
<text x="36.3" y="69.1">P1_34</text>
<text x="36.3" y="70.9">P2_33</text>
<text x="43.8" y="69.9">GPIO26</text>
<text x="43.8" y="71.6">GPIO45</text>
<text x="43.8" y="66.4">AIN5(3.3V)GPIO86</text>
<text x="62.9" y="66.4">AIN6(3.3V)GPIO87</text>
<text x="70.2" y="71.6">GPIO89</text>
<text x="70.2" y="69.9">GPIO23</text>
<text x="78.8" y="70.9">P1_04</text>
<text x="78.8" y="69.1">P2_03</text>
<text x="36.3" y="77.9">P1_22</text>
<text x="36.3" y="74.4">P1_36</text>
<text x="43.8" y="75.1">PWM0A</text>
<text x="70.1" y="75.1">PWM1A</text>
<text x="78.8" y="77.9">P1_16</text>
<text x="78.8" y="74.4">P2_01</text>
<text x="36.3" y="79.6">P2_21</text>
<text x="43.8" y="78.6">GND</text>
<text x="43.8" y="80.4">GND</text>
<text x="72.3" y="78.6">GND</text>
<text x="72.3" y="80.4">GND</text>
<text x="78.8" y="79.6">P2_15</text>
<text x="36.3" y="88.4">P2_26</text>
<text x="43.8" y="89.1">RESET#</text>
<text x="36.3" y="95.4">P1_01</text>
<text x="36.3" y="91.9">P2_12</text>
<text x="43.8" y="92.6">PWR.BTN</text>
<text x="36.3" y="98.9">P2_14</text>
<text x="36.3" y="100.6">P2_16</text>
<text x="43.8" y="96.1">VIN</text>
<text x="43.8" y="99.6">BAT.VIN</text>
<text x="43.8" y="101.4">BAT.TEMP</text>
<text x="70.2" y="99.6">GPIO20</text>
<text x="70.2" y="101.4">GPIO27</text>
<text x="78.8" y="98.9">P1_20</text>
<text x="78.8" y="100.6">P2_19</text>
<text x="135.1" y="98.9">6</text>
<text x="135.1" y="97.1">3</text>
<text x="139.2" y="99.6">OE</text>
<text x="139.2" y="97.9">VCCA</text>
<text x="149.3" y="97.9">VCCB</text>
<text x="156.7" y="97.1">7</text>
<text x="36.3" y="107.6">P1_03</text>
<text x="70.2" y="106.6">GPIO47</text>
<text x="70.2" y="104.9">GPIO46</text>
<text x="70.2" y="103.1">GPIO44</text>
<text x="78.8" y="107.6">P2_10</text>
<text x="78.8" y="105.8">P2_18</text>
<text x="78.8" y="104.1">P2_22</text>
<text x="78.8" y="102.3">P2_24</text>
<text x="135.1" y="102.3">5</text>
<text x="135.1" y="104.1">4</text>
<text x="135.1" y="107.6">2</text>
<text x="139.2" y="103.1">A1</text>
<text x="139.2" y="104.9">A2</text>
<text x="151.6" y="103.1">B1</text>
<text x="151.6" y="104.9">B2</text>
<text x="156.7" y="102.3">8</text>
<text x="156.7" y="104.1">1</text>
<text x="36.3" y="109.3">P1_05</text>
<text x="36.3" y="111.1">P1_07</text>
<text x="36.3" y="112.8">P1_09</text>
<text x="43.8" y="108.4">DRVVBUS</text>
<text x="43.8" y="110.1">VBUS</text>
<text x="43.8" y="111.9">USB1.VIN</text>
<text x="43.8" y="113.6">USB1.D-</text>
<text x="70.2" y="113.6">GPIO59</text>
<text x="70.2" y="111.9">GPIO58</text>
<text x="70.2" y="110.1">GPIO57</text>
<text x="70.2" y="108.4">GPIO52</text>
<text x="78.8" y="112.8">P2_02</text>
<text x="78.8" y="111.1">P2_04</text>
<text x="78.8" y="109.3">P2_06</text>
<text x="139.2" y="108.4">GND</text>
<text x="36.3" y="116.3">P1_13</text>
<text x="36.3" y="118.1">P1_15</text>
<text x="36.4" y="114.6">P1_11</text>
<text x="43.8" y="115.4">USB1.D+</text>
<text x="43.8" y="117.1">USB1.ID</text>
<text x="43.8" y="118.9">GND</text>
<text x="70.2" y="118.9">GPIO65</text>
<text x="70.2" y="115.4">GPIO60</text>
<text x="70.2" y="117.1">GPIO64</text>
<text x="78.8" y="118.1">P2_17</text>
<text x="78.8" y="114.6">P2_08</text>
<text x="78.8" y="116.3">P2_20</text>
<text x="36.3" y="128.6">P1_17</text>
<text x="36.3" y="130.3">P1_19</text>
<text x="36.3" y="126.8">P1_18</text>
<text x="43.8" y="129.4">AIN.VREF-</text>
<text x="43.8" y="131.1">AIN0(1.8V)</text>
<text x="43.8" y="127.6">AIN.VREF+</text>
<text x="70.4" y="127.6">PRU0.1</text>
<text x="70.4" y="131.1">PRU0.3</text>
<text x="70.4" y="129.4">PRU0.2</text>
<text x="78.8" y="126.8">P1_33</text>
<text x="78.8" y="130.3">P2_30</text>
<text x="78.8" y="128.6">P2_32</text>
<text x="216.4" y="130.3">P1</text>
<text x="221.4" y="131.1">CLKIN</text>
<text x="36.3" y="132.1">P1_21</text>
<text x="36.3" y="133.8">P1_23</text>
<text x="36.3" y="135.6">P1_25</text>
<text x="36.3" y="137.3">P1_27</text>
<text x="43.8" y="132.9">AIN1(1.8V)</text>
<text x="43.8" y="134.6">AIN2(1.8V)</text>
<text x="43.8" y="136.4">AIN3(1.8V)</text>
<text x="70.4" y="132.9">PRU0.4</text>
<text x="70.4" y="136.4">PRU0.6</text>
<text x="70.4" y="134.6">PRU0.5</text>
<text x="78.8" y="137.3">P1_29</text>
<text x="78.8" y="132.1">P1_31</text>
<text x="78.8" y="135.6">P2_28</text>
<text x="78.8" y="133.8">P2_34</text>
<text x="216.4" y="133.8">P8</text>
<text x="216.4" y="137.3">P9</text>
<text x="221.4" y="134.6">VLOGIC</text>
<text x="229.1" y="134.6">VDD</text>
<text x="235.4" y="133.8">P13</text>
<text x="235.4" y="137.3">P20</text>
<text x="36.3" y="139.1">P2_36</text>
<text x="43.8" y="138.1">AIN4(1.8V)</text>
<text x="43.8" y="139.9">AIN7(1.8V)</text>
<text x="69.6" y="139.9">PRU1.10</text>
<text x="70.4" y="138.1">PRU0.7</text>
<text x="78.8" y="139.1">P1_35</text>
<text x="215.5" y="140.8">P10</text>
<text x="221.4" y="138.1">AD0</text>
<text x="221.4" y="141.6">REGOUT</text>
<text x="227" y="138.1">CPOUT</text>
<text x="228.9" y="141.6">GND</text>
<text x="235.4" y="140.8">P18</text>
<text x="122.1" y="149.6">1</text>
<text x="165.7" y="149.6">GREEN</text>
<text x="167.8" y="146.1">RED</text>
<text x="174.2" y="146.9">POWER</text>
<text x="215.5" y="147.8">P12</text>
<text x="215.7" y="144.3">P11</text>
<text x="221.4" y="145.1">FSYNC</text>
<text x="221.4" y="148.6">INT</text>
<text x="229.1" y="148.6">SDA</text>
<text x="229.3" y="145.1">SCL</text>
<text x="235.4" y="144.3">P23</text>
<text x="235.4" y="147.8">P24</text>
<text x="122.1" y="151.3">2</text>
<text x="164.8" y="153.1">YELLOW</text>
<text x="174.2" y="150.4">MOSI</text>
<text x="174.2" y="153.9">CLK</text>
<text x="166.1" y="156.6">BLACK</text>
<text x="174.2" y="157.4">GND</text>
</g>
<g font-size="1.2" fill="#808080">
<text x="19.1" y="168.7">MGT1</text>
<text x="26.1" y="168.7">MGT2</text>
<text x="33.1" y="168.7">MGT3</text>
<text x="40.1" y="168.7">MGT4</text>
</g>
</svg>
